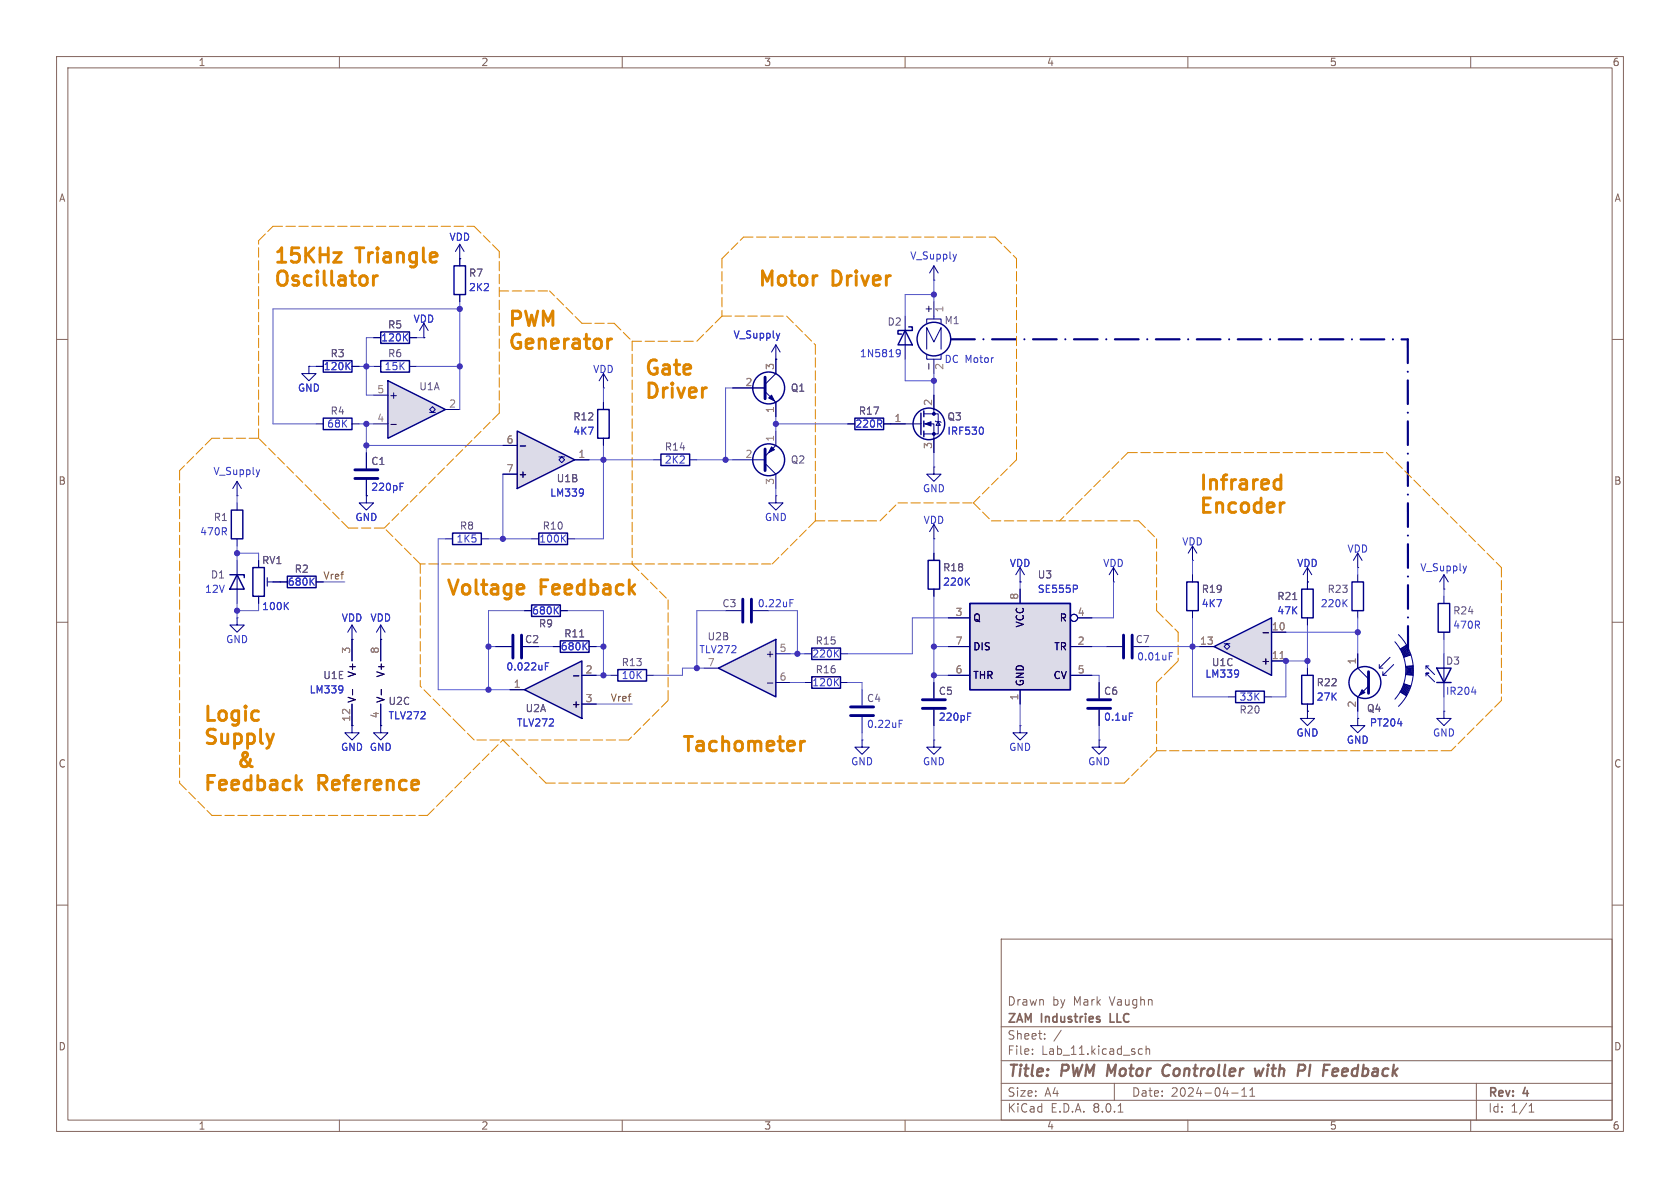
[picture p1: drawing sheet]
<svg xmlns="http://www.w3.org/2000/svg" width="297mm" height="210mm" viewBox="0 0 297 210" stroke-linecap="round" stroke-linejoin="round" font-family="sans-serif">
<g fill="none" stroke="#83655e" stroke-width=".18">
<path d="M10 10h277v190h-277zM12 12h273v186h-273zM60 10v2M110 10v2M160 10v2M210 10v2M260 10v2M10 60h2M285 60h2M10 110h2M285 110h2M10 160h2"/>
<path d="M285 160h2M177 166h108v32h-108zM60 198v2M110 198v2M160 198v2M177 194.5h108M177 191.5h108M177 187.5h108M177 181.5h108M182.5 186.3v.1M182.5 185.5v.1M184.7 183.6v.1"/>
<path d="M184.7 182.8v.1M187.6 182.1l-1.3 2M197 191.5v3M197.7 196.6h.8M201.4 186.3h.6M201.4 185.5h.6M202.6 185.5l.2-.1 .4 .1v.9M202.6 184.9v1.5M210 198v2M217.7 193.2h1.2M219.5 193.8h.9M219.5 192.7l.5-.4v1.5"/>
<path d="M221 193.8h.8M221 192.7l.4-.4v1.5M260 198v2M261 191.5v6.5M270.3 196.6h.9M270.3 195.5l.4-.4v1.5"/>
</g>
<path d="M205.5 189.4a.69 .69 0 0 0 .3 .7 .69 .69 0 0 0 .8 0M206.5 188.2a.88 .88 0 0 0-1 .9M221.8 188.9l.3 1.3 .5-.9 .2 .9 .6-1.3M231.6 188.2l-.2 2M236.5 189l.1 .4-1 .1" fill="none" stroke="#83655e" stroke-width=".4"/>
<path d="M196.3 179.2v1.5h.7" fill="none" stroke="#83655e" stroke-width=".3"/>
<g fill="none" stroke="#000084" stroke-width=".25">
<path d="M67.3 58.7h5.1v2h-5.1zM160 58.4l1.3 2.6h-2.6zM160.7 57.8h.6v.6h-2.6v.7h.7M57.1 63.8h5.1v2h-5.1zM57.1 73.9h5.1v2h-5.1zM67.3 63.8h5.1v2h-5.1zM99.1 113.3h5v2h-5zM109.2 118.4h5.1v2h-5.1zM143.5 114.6h5.1v2h-5.1zM230.1 119.4h2.1v5.1h-2.1zM230.1 104.1h2.1v5.1h-2.1zM239 102.9h2v5.1h-2z"/>
<circle cx="241.3" cy="120.6" r="2.82"/>
</g>
<g fill="none" stroke="#000084" stroke-width=".18">
<path d="M66 59.7h1.3M72.4 59.7h1.3M81.3 45.7h.1M81.3 43.2l-.8 1.3M81.3 43.2v2.5M81.3 43.2l.7 1.3M160 55.9v7.6M54.6 64.8v1.2h1.3l-1.3 1.3-1.3-1.3h1.3M54.6 64.8h.1M55.9 64.8h1.2M55.9 74.9h1.2M62.2 64.8h1.3"/>
<path d="M62.2 74.9h1.3M66 64.8h1.3M72.4 64.8h1.3M210.8 99.1h.1M210.8 96.5l-.7 1.3M210.8 96.5v2.6M210.8 96.5l.8 1.3M240 97.8l-.7 1.3M240 97.8v2.5M240 97.8l.8 1.3M87.6 114.3h2.8M97.8 114.3h1.3"/>
<path d="M104.1 114.3h1.3M107.9 119.4h1.3M114.3 119.4h1.3M142.2 115.6h1.3M148.6 115.6h1.3M180.3 102.9h.1M180.3 100.3l-.7 1.3M180.3 100.3v2.6M180.3 100.3l.8 1.3M231.1 102.9h.1M231.1 100.3v3.8M231.1 109.2v1.3"/>
<path d="M231.1 118.1v1.3M231.1 100.3l-.7 1.3M231.1 100.3l.8 1.3M240 100.3h.1M240 101.6v1.3M240 108v1.2M240 115.6v2.5l1.9 1.9M243.8 118.1h.7M244.5 119.4h.6M245.7 116.2l-1.9 1.9v-.6M246.4 117.5l-1.9 1.9v-.7M255.3 104.1h.1"/>
<path d="M255.3 101.6l-.8 1.3M255.3 101.6v2.5M255.3 101.6l.7 1.3M231.1 124.5v1.2M241.9 121.3l-1.9 1.9v2.5M255.3 125.7v1.3h1.2l-1.2 1.3-1.3-1.3h1.3M255.3 125.7h.1"/>
</g>
<g fill="none" stroke="#353dd0" stroke-width=".18">
<path d="M71.5 59.5l.6 .8M72.1 59l-.8 .7M61.4 64.6l.5 .7M61.9 64.1l-.7 .7M158.6 61.9l.3-.1 .2 .1a.84 .84 0 0 1-.3 1.2h-.2M159.2 62.3l-.3 .3-.3-.1M96.4 117.8h.4M96.4 117.2h.6M103.3 114.2l.5 .7M103.8 113.6l-.7 .7M147.7 115.4l.6 .7M148.3 114.9l-.8 .7"/>
<path d="M237.6 106.5l.6 .8M238.2 106l-.8 .7M259.3 100.1l-.3 .8M247.1 127.9h.8"/>
</g>
<path d="M102.5 112.6h.7M228.5 106h.8" fill="none" stroke="#655885" stroke-width=".18"/>
<path d="M90.7 112.3v4M92.2 112.3v4M241.9 118.7v3.9" fill="none" stroke="#000084" stroke-width=".51"/>
<path d="M240.8 121.9l.5 .5-1 .5z" fill="#000084" stroke="#000084" stroke-width=".18"/>
<path d="M92.7 121.9l10.2-5.1v10.2z" fill="#dcdbe8"/>
<g fill="none" stroke="#000084" stroke-width=".25">
<path d="M80.3 47h2v5.1h-2zM162.8 73v3.8M163.3 72.6v1.1M163.3 74.4v1M163.3 76.2v1M94 106.9h5.1v2.1h-5.1zM209.8 102.9h2v5.1h-2zM92.7 121.9l10.2-5.1v10.2z"/>
<circle cx="135.9" cy="68.6" r="2.82"/>
<circle cx="164.2" cy="74.9" r="2.79"/>
</g>
<g fill="none" stroke="#000084" stroke-width=".18">
<path d="M74.9 59.7h.1M74.9 57.2l-.7 1.2M74.9 57.2v2.5M74.9 57.2l.8 1.2M81.3 45.7v1.3M81.3 52.1v1.2M129.5 68.6h5.8M135.3 69.2l1.9 1.9v2.6M137.2 63.5v2.5l-1.9 1.9M157.5 74.9h5.3M163.3 74.9h1.8v5.1M163.3 73.2h2.6v3.5h-2.6"/>
<path d="M165.1 69.9v3.3M165.4 74.4l.1 .1h.7l.2 .2M165.9 74.5l.3 .7h-.7zM165.1 95.3h.1M165.1 82.6v1.2h1.3l-1.3 1.3-1.3-1.3h1.3M165.1 82.6h.1M165.1 92.7l-.8 1.3M165.1 92.7v2.6M165.1 92.7l.8 1.3M92.7 108h1.3M99.1 108h1.2M102.9 119.4h2.5"/>
<path d="M195.6 114.3h2.8M210.8 101.6v1.3M210.8 108v1.2M90.2 121.9h2.5M102.9 124.5h2.5M152.4 130.8v1.3h1.3l-1.3 1.3-1.3-1.3h1.3M152.4 130.8h.1M165.1 130.8v1.3h1.3l-1.3 1.3-1.3-1.3h1.3M165.1 130.8h.1M180.3 128.3v1.2h1.3l-1.3 1.3-1.2-1.3h1.2M180.3 128.3h.1"/>
</g>
<path d="M101.4 119.5h.9" fill="none" stroke="#15005e" stroke-width=".18"/>
<g fill="#000084" stroke="#000084" stroke-width=".18">
<path d="M163.6 74.9l1-.4v.8z"/>
<path d="M135.9 70.4l.5-.5 .5 1z"/>
<circle cx="165.1" cy="76.7" r=".25"/>
<circle cx="165.1" cy="73.2" r=".25"/>
</g>
<path d="M173.7 75.6l.1 .4-.1 .7M98.2 107.8l.5 .7M98.7 107.3l-.7 .7M206.7 116h.4M206.7 115.4h.6" fill="none" stroke="#353dd0" stroke-width=".18"/>
<path d="M135.3 66.7v3.8M198.6 112.3v4M200.2 112.3v4" fill="none" stroke="#000084" stroke-width=".51"/>
<path d="M171.4 106.7h17.8v15.2h-17.8z" fill="#dcdbe8"/>
<path d="M105.7 72.4h2v5.1h-2zM164.1 99.1h2v5h-2zM171.4 106.7h17.8v15.2h-17.8z" fill="none" stroke="#000084" stroke-width=".25"/>
<g fill="none" stroke="#000084" stroke-width=".18">
<path d="M106.7 68.6h.1M106.7 66v2.6M106.7 71.1v1.3M106.7 77.5v1.2M106.7 66l-.8 1.3M106.7 66l.7 1.3M64.8 87.6v1.3h1.2l-1.2 1.3-1.3-1.3h1.3M64.8 87.6h.1M64.8 80v2.8M64.8 84.8v2.8M137.2 87.6v1.3h1.2l-1.2 1.3-1.3-1.3h1.3M137.2 87.6h.1"/>
<path d="M165.1 97.8v1.3M62.2 113h.1M62.2 110.5l.8 1.3M62.2 110.5v2.5M62.2 110.5l-.7 1.3M67.3 113h.1M67.3 110.5l.8 1.3M67.3 110.5v6.3M67.3 110.5l-.8 1.3M165.1 104.1v1.3M167.6 114.3h3.8M167.6 109.2h3.8"/>
<path d="M167.6 119.4h3.8M180.3 104.1v2.6M189.2 114.3h3.8M189.2 119.4h3.8M190.5 109.2h2.5M196.8 102.9h.1M196.8 100.3l-.7 1.3M196.8 100.3v2.6M196.8 100.3l.8 1.3M67.3 124.5v3.8M180.3 121.9v2.6"/>
<circle cx="189.9" cy="109.2" r=".63"/>
</g>
<path d="M70.7 86h.4M70.7 85.4h.6M170.8 102.7l.6 .7M171.4 102.2l-.7 .7M190.4 103.5l.1 .2-.1 .4" fill="none" stroke="#353dd0" stroke-width=".18"/>
<path d="M62.7 84.6h4.1M62.7 83.1h4.1" fill="none" stroke="#000084" stroke-width=".51"/>
<path d="M67.4 121.9v.9" fill="none" stroke="#15005e" stroke-width=".18"/>
<path d="M214.6 114.3l10.2-5.1v10.2z" fill="#dcdbe8"/>
<path d="M80 94.2h5.1v2.1h-5.1zM95.2 94.2h5.1v2.1h-5.1zM214.6 114.3l10.2-5.1v10.2z" fill="none" stroke="#000084" stroke-width=".25"/>
<g fill="none" stroke="#000084" stroke-width=".18">
<path d="M137.2 63.5h.1M137.2 61l-.8 1.2M137.2 61v2.5M137.2 61l.7 1.2M78.7 95.3h1.3M85.1 95.3h1.3M94 95.3h1.2M100.3 95.3h1.3M62.2 113v3.8M212.1 114.3h2.5M216.4 113.8h.5l-.5 .5 .5 .5 .5-.5-.5-.5h.5M224.8 111.8h2.5"/>
<path d="M224.8 116.8h2.5M62.2 128.3v1.2h1.3l-1.3 1.3-1.2-1.3h1.2M62.2 128.3h.1M62.2 124.5v3.8M194.3 130.8v1.3h1.3l-1.3 1.3-1.3-1.3h1.3M194.3 130.8h.1"/>
</g>
<path d="M223.3 111.9h1M62.3 121.9v.9" fill="none" stroke="#15005e" stroke-width=".18"/>
<path d="M226.3 116.4h.7" fill="none" stroke="#848484" stroke-width=".18"/>
<path d="M137.8 58.9l-.3 .9M99.5 95.1l.5 .7M100 94.6l-.7 .7M218.9 118.6v.8M219 119l-.1 .1M60.5 121.4v.8M60.6 121.8l-.1 .1" fill="none" stroke="#353dd0" stroke-width=".18"/>
<path d="M91.4 76.2l10.2 5.1-10.2 5.1z" fill="#dcdbe8"/>
<g fill="none" stroke="#000084" stroke-width=".25">
<path d="M91.4 76.2l10.2 5.1-10.2 5.1zM44.7 100.3h2v5.1h-2zM50.8 101.9h5.1v2h-5.1zM254 118.1h2.5l-1.2 2.6zM254.3 106.7h2v5.1h-2zM254 120.7h2.5"/>
<circle cx="135.9" cy="81.3" r="2.82"/>
</g>
<g fill="none" stroke="#000084" stroke-width=".18">
<path d="M88.9 78.7h2.5M137.2 76.2v2.5l-1.9 1.9M45.7 99.1v1.2M88.9 83.8h2.5M98.8 80.8h.5l-.5 .5 .5 .5 .5-.5-.5-.5h.5M101.6 81.3h2.5M129.5 81.3h5.8M135.3 81.9l1.9 1.9v2.6M45.7 105.4v1.3M47.2 102.1v1.5M47.2 102.9h3.6M55.9 102.9h1.2"/>
<path d="M252.1 119.5v-.5h.5h-.5l1.5 1.5M252.1 117.7v.5M252.6 117.7h-.5l1.5 1.6M255.3 105.4v1.3M255.3 111.8v1.2M255.3 115.6v7.6M67.3 128.3v1.2h1.3l-1.3 1.3-1.3-1.3h1.3M67.3 128.3h.1M152.4 121.9v2.8M152.4 126.7v2.8M165.1 120.7v2.7M165.1 125.5v2.8"/>
<path d="M194.3 120.7v2.7M194.3 125.5v2.8"/>
</g>
<path d="M92 78.8h.9" fill="none" stroke="#15005e" stroke-width=".18"/>
<path d="M103.1 86.6v.8M103.1 87v.1M50.5 107l.5 .8M51 106.5l-.7 .7M55 102.7l.5 .7M55.5 102.2l-.7 .7M159 127.9h.4M159 127.3h.6M171.1 126.1h.6M171.1 126.7h.4M199.7 126.1h.6M260.2 122.3h.8" fill="none" stroke="#353dd0" stroke-width=".18"/>
<path d="M135.3 79.4v3.8M150.4 126.5h4M150.4 125h4M163.1 125.2h4M163.1 123.7h4M192.3 125.2h4M192.3 123.7h4" fill="none" stroke="#000084" stroke-width=".51"/>
<path d="M136.4 79l.5 .5-1 .5z" fill="#000084" stroke="#000084" stroke-width=".18"/>
<path d="M127 118.1l10.2-5.1v10.2z" fill="#dcdbe8"/>
<g fill="none" stroke="#000084" stroke-width=".25">
<path d="M151.1 73.9h5.1v2h-5.1zM40.9 90.2h2v5.1h-2zM116.8 80.3h5.1v2h-5.1zM40.6 101.6h2.6v.5M41.9 101.6l1.3 2.5h-2.6zM127 118.1l10.2-5.1v10.2zM143.5 119.6h5.1v2.1h-5.1z"/>
<circle cx="165.1" cy="59.9" r="2.97"/>
</g>
<g fill="none" stroke="#000084" stroke-width=".18">
<path d="M163.8 57.2v-.8h2.6v.8M165.1 49.5h.1M165.1 47v2.5M165.1 53.3v3.1M165.1 47l-.8 1.3M165.1 47l.8 1.3M149.9 74.9h1.2M156.2 74.9h1.3M163.8 62.7v.8h2.6v-.8M163.8 61.7v-3.8l1.3 2.6 1.3-2.6v3.8M165.1 63.5v2.5M41.9 87.6h.1"/>
<path d="M41.9 85.1l-.8 1.3M41.9 85.1v2.5M41.9 88.9v1.3M41.9 95.3v1.2M41.9 99.1v7.6M41.9 85.1l.8 1.3M115.6 81.3h1.2M121.9 81.3h1.3M41.9 109.2v1.3h-1.3l1.3 1.3 1.3-1.3h-1.3M41.9 109.2h.1M124.5 118.1h2.5M128.3 108h2.8"/>
<path d="M133.1 108h2.8M137.2 115.6h2.5M137.2 120.7h2.5M142.2 120.7h1.3M148.6 120.7h1.3M231.1 125.7v1.3h1.3l-1.3 1.3-1.2-1.3h1.2M231.1 125.7h.1M240 127v1.3h1.3l-1.3 1.2-1.2-1.2h1.2M240 127h.1"/>
</g>
<path d="M164.2 64.3v1M135.7 120.7h.9" fill="none" stroke="#15005e" stroke-width=".18"/>
<path d="M169.1 44.9l-.3 .9M45.9 83l-.3 .9M139.7 106.6h.4M139.7 106h.6M148.3 120l-.8 .7M147.7 120.5l.6 .7" fill="none" stroke="#353dd0" stroke-width=".18"/>
<path d="M131.3 105.9v4.1M132.8 105.9v4.1" fill="none" stroke="#000084" stroke-width=".51"/>
<path d="M68.6 67.3l10.1 5.1-10.1 5.1z" fill="#dcdbe8"/>
<path d="M68.6 67.3l10.1 5.1-10.1 5.1zM218.4 122.2h5.1v2h-5.1z" fill="none" stroke="#000084" stroke-width=".25"/>
<g fill="none" stroke="#000084" stroke-width=".18">
<path d="M66 59.7h1.3M72.4 59.7h1.3M74.9 59.7h.1M81.3 45.7h.1M81.3 45.7v1.3M81.3 52.1v1.2M54.6 64.8h.1M55.9 64.8h1.2M62.2 64.8h1.3M66 74.9h2.6M66 69.9h2.6M75.9 72.9h.6l-.6-.5 .6-.5 .5 .5-.5 .5h.5"/>
<path d="M78.7 72.4h2.6M88.9 78.7h2.5M106.7 71.1v1.3M106.7 77.5v1.2M129.5 68.6h5.8M137.2 63.5h.1M137.2 63.5v2.5M137.2 71.1v2.6M149.9 74.9h1.2M156.2 74.9h3.8M165.1 69.9v2.5M165.1 77.5v2.5"/>
<path d="M45.7 99.1v1.2M64.8 87.6h.1M64.8 80v2.8M64.8 84.8v2.8M88.9 83.8h2.5M101.6 81.3h2.5M165.1 97.8v1.3M45.7 105.4v1.3M48.3 102.9h2.5M55.9 102.9h1.2M62.2 113h.1M62.2 113v3.8"/>
<path d="M67.3 113h.1M67.3 113v3.8M87.6 114.3h2.8M92.7 108h1.3M97.8 114.3h1.3M99.1 108h1.2M102.9 119.4h2.5M104.1 114.3h1.3M165.1 104.1v1.3M167.6 114.3h3.8M167.6 119.4h3.8M167.6 109.2h3.8"/>
<path d="M180.3 102.9h.1M180.3 104.1v2.6M189.2 114.3h3.8M189.2 119.4h3.8M190.5 109.2h2.5M210.8 101.6v1.3M210.8 108v1.2M212.1 114.3h2.5M224.8 111.8h2.5M224.8 116.8h2.5M231.1 102.9h.1M231.1 102.9v1.2"/>
<path d="M231.1 109.2v1.3M231.1 118.1v1.3M240 115.6v2.5M246.6 113.4a7.6 7.6 0 0 1 0 10.2M247.2 112.2a9 9 0 0 1 0 12.7M247.6 114.7l.7 1.4M247.7 114.7l.6 1.4M247.8 114.6l.6 1.5M247.9 114.5l.6 1.5M248 114.4l.6 1.6M248.1 114.4l.7 1.6M248.2 114.3l.7 1.6"/>
<path d="M248.3 114.3l.7 1.6M248.4 114.2l.7 1.6M248.5 119.3l1.3 .1M248.5 117.9l1.3-.1v1.5l-1.2-.1v-1.2l1.1-.1v1.3l-1-.1v-1h.9l-.1 .9h-.7l.1-.8h.6l-.1 .7h-.5l.1-.6h.4l-.1 .5h-.3l.1-.5 .2 .1v.3h-.2l.1-.2h-.1M248.6 114.1l-.1 .1 .7 1.6M248.6 114.2l.8 1.6M248.6 114h.1M248.7 114l-1.2 .7M249.4 115.8l-1.2 .4M249.8 117.7l-1.3 .1M62.2 128.3h.1M62.2 124.5v3.8"/>
<path d="M67.3 128.3h.1M67.3 124.5v3.8M90.2 121.9h2.5M102.9 124.5h2.5M165.1 120.7v2.7M165.1 125.5v2.8M180.3 121.9v2.6M194.3 120.7v2.7M194.3 125.5v2.8M217.2 123.2h1.2M223.5 123.2h1.3M231.1 125.7h.1"/>
<path d="M231.1 124.5v1.2M240 127h.1M240 123.2v2.5M247.5 122.3l1.1 .7M248.2 120.9l1.2 .4M248.3 120.9l-.7 1.5M248.3 120.9l-.6 1.5M248.4 121l-.6 1.5M248.5 121l-.6 1.5M248.6 121.1l-.6 1.5M248.8 121.1l-.7 1.5M248.9 121.1l-.7 1.6"/>
<path d="M249 121.2l-.7 1.6M249.1 121.2l-.7 1.6M249.2 121.2l-.7 1.6 .1 .1M249.4 121.3l-.8 1.6"/>
<circle cx="189.9" cy="109.2" r=".63"/>
</g>
<path d="M69.1 75h1M92 78.8h.9M101.4 119.5h.9M223.3 111.9h1M62.3 121.9v.9M67.4 121.9v.9" fill="none" stroke="#15005e" stroke-width=".18"/>
<path d="M59 44.7h1.3l-1.3 1.7h1.3M66 48.7v1.7M108.1 59.9l-.4 .1M225.7 84.8l.7 .1M226.4 83.9v2.6M226.4 86.4l-.7 .1M43 134l.9 1M43.5 133.8l-.7 .5a.69 .69 0 0 0-.1 1 .69 .69 0 0 0 .9 .1M142.3 131a.65 .65 0 0 0-.8 .5" fill="none" stroke="#dd8500" stroke-width=".51"/>
<g fill="none" stroke="#dd8500" stroke-width=".18" stroke-dasharray="1.7 .6">
<path d="M45.7 42.5l2.6-2.5M48.3 40h35.5M88.3 51.4h8.9M88.3 44.5l-4.5-4.5M102.9 57.2h5.7M102.9 57.2l-5.7-5.8M108.6 57.2l3.2 3.1M127.6 45.7l3.8-3.8M127.6 45.7v10.2M127.6 55.9h11.5M131.4 41.9h44.5M139.1 55.9l5 5.1"/>
<path d="M175.9 41.9l3.8 3.8M179.7 45.7v35.6M37.5 77.5l-5.8 5.7M45.7 77.5h-8.2M45.7 77.5v-35M88.3 73v-28.5M88.3 73l-20.4 20.3M111.8 60.3v39.4M111.8 60.3h11.4M123.2 60.3l4.4-4.4M144.1 61v31.1M31.7 83.2v55.2"/>
<path d="M61.6 93.3h6.3M61.6 93.3l-15.9-15.8M74.3 99.7v21.6M74.3 99.7l-6.4-6.4M111.8 99.7l6.3 6.3M111.8 99.7h24.7M111.8 99.7h-37.5M144.1 92.1h11.5M144.1 92.1l-7.6 7.6M155.6 92.1l3.1-3.2M158.7 88.9h13.4M172.1 88.9l3.2 3.2"/>
<path d="M175.3 92.1h26M179.7 81.3l-7.6 7.6M199.4 80h45.7M199.4 80l-12.1 12.1M201.3 92.1l3.2 3.2M204.5 95.3v12.7M245.1 80l20.3 20.3M118.1 106v17.8M204.5 108l3.8 3.8M207 118.1l1.3-1.3M207 118.1l-2.5 2.6M208.3 111.8v5"/>
<path d="M265.4 100.3v23.5M31.7 138.4l5.8 5.7M79.4 126.4l-5.1-5.1M81.3 128.3l-1.9-1.9M83.8 130.8l-2.5-2.5M96.5 138.4l-7.6-7.6M111.1 130.8h-27.3M118.1 123.8l-7 7M198.8 138.4h-102.3M204.5 132.7h52M204.5 132.7l-5.7 5.7M204.5 120.7v12"/>
<path d="M265.4 123.8l-8.9 8.9M37.5 144.1h38.1M75.6 144.1l13.3-13.3"/>
</g>
<path d="M168.1 60h80.8M248.9 60v55.6" fill="none" stroke="#000084" stroke-width=".38" stroke-dasharray="4.2 1.5 0 1.5"/>
<g fill="none" stroke="#5256d0" stroke-width=".18">
<path d="M66 59.7h-1.2v10.2h1.2M73.7 59.7h1.2M81.3 54.6h-33v20.3h7.6M81.3 53.3v19.1M165.1 49.5v3.8M165.1 52.1h-5.1v3.8M54.6 64.8h1.3M63.5 74.9h2.5M63.5 64.8h2.5M64.8 78.7h24.1M64.8 74.9v5.1M73.7 64.8h7.6"/>
<path d="M106.7 68.6v2.5M106.7 78.7v16.6h-5.1M129.5 68.6h-1.2v12.7M137.2 74.9h12.7M137.2 73.7v2.5M160 63.5v3.8h5.1M165.1 66v3.9M41.9 87.6v1.3M41.9 96.5v2.6M41.9 97.8h3.8v1.3M78.7 95.3h-1.2v26.6h12.7M86.4 95.3h7.6"/>
<path d="M88.9 83.8v11.5M104.1 81.3h11.5M123.2 81.3h6.3M137.2 86.4v1.2M165.1 80v2.6M165.1 95.3v2.5M210.8 99.1v2.5M41.9 106.7v2.5M45.7 106.7v1.3h-3.8M57.1 102.9h3.9M86.4 114.3h1.2M92.7 108h-6.3v13.9"/>
<path d="M95.2 114.3h2.6M100.3 108h6.4v11.4M105.4 119.4h2.5M105.4 114.3h1.3M124.5 118.1h-3.9v1.3h-5M128.3 108h-5.1v10.1M135.9 108h5.1v7.6M139.7 115.6h2.5M165.1 119.4h2.5M165.1 114.3h2.5M165.1 105.4v15.3M167.6 109.2h-6.3v6.4h-11.4"/>
<path d="M180.3 102.9v1.2M193 119.4h1.3v1.3M193 114.3h2.6M196.8 102.9v6.3h-3.8M203.2 114.3h8.9M210.8 109.2v14h6.4M227.3 111.8h12.7M231.1 110.5v7.6M231.1 116.8h-3.8v6.4h-2.5M240 100.3v1.3M240 109.2v6.4M255.3 104.1v1.3"/>
<path d="M255.3 113v2.6M105.4 124.5h6.4M139.7 120.7h2.5M149.9 120.7h2.5v1.2M152.4 129.5v1.3M165.1 128.3v2.5M180.3 124.5v3.8M194.3 128.3v2.5M240 125.7v1.3M255.3 123.2v2.5"/>
</g>
<g fill="none" stroke="#353dd0" stroke-width=".18">
<path d="M71.5 59.5l.6 .8M72.1 59l-.8 .7M137.8 58.9l-.3 .9M61.4 64.6l.5 .7M61.9 64.1l-.7 .7M173.7 75.6l.1 .4-.1 .7M70.7 86h.4M70.7 85.4h.6M103.1 86.6v.8M103.1 87v.1M50.5 107l.5 .8M51 106.5l-.7 .7"/>
<path d="M55 102.7l.5 .7M55.5 102.2l-.7 .7M96.4 117.8h.4M96.4 117.2h.6M98.2 107.8l.5 .7M98.7 107.3l-.7 .7M103.3 114.2l.5 .7M103.8 113.6l-.7 .7M170.8 102.7l.6 .7M171.4 102.2l-.7 .7M190.4 103.5l.1 .2-.1 .4M218.9 118.6v.8"/>
<path d="M219 119l-.1 .1M60.5 121.4v.8M60.6 121.8l-.1 .1M171.1 126.7h.4M171.1 126.1h.6M199.7 126.1h.6M247.1 127.9h.8"/>
</g>
<path d="M102.5 112.6h.7M228.5 106h.8" fill="none" stroke="#655885" stroke-width=".18"/>
<path d="M226.3 116.4h.7" fill="none" stroke="#848484" stroke-width=".18"/>
<g fill="#4026c4" stroke="#4026c4" stroke-width=".18">
<circle cx="86.4" cy="114.3" r=".46"/>
<circle cx="106.7" cy="114.3" r=".46"/>
<circle cx="86.4" cy="121.9" r=".46"/>
<circle cx="106.7" cy="119.4" r=".46"/>
<circle cx="123.2" cy="118.1" r=".46"/>
<circle cx="64.8" cy="78.7" r=".46"/>
<circle cx="41.9" cy="97.8" r=".46"/>
<circle cx="41.9" cy="108" r=".46"/>
<circle cx="64.8" cy="74.9" r=".46"/>
<circle cx="81.3" cy="54.6" r=".46"/>
<circle cx="81.3" cy="64.8" r=".46"/>
<circle cx="64.8" cy="64.8" r=".46"/>
<circle cx="106.7" cy="81.3" r=".46"/>
<circle cx="88.9" cy="95.3" r=".46"/>
<circle cx="128.3" cy="81.3" r=".46"/>
<circle cx="165.1" cy="52.1" r=".46"/>
<circle cx="165.1" cy="67.3" r=".46"/>
<circle cx="137.2" cy="74.9" r=".46"/>
<circle cx="141" cy="115.6" r=".46"/>
<circle cx="165.1" cy="119.4" r=".46"/>
<circle cx="165.1" cy="114.3" r=".46"/>
<circle cx="210.8" cy="114.3" r=".46"/>
<circle cx="240" cy="111.8" r=".46"/>
<circle cx="227.3" cy="116.8" r=".46"/>
<circle cx="231.1" cy="116.8" r=".46"/>
</g>
<g font-size="3.5" fill="#dd8500">
<text x="48.3" y="47.2">15KHz</text>
<text x="63.3" y="47.2">Triangle</text>
<text x="48.3" y="51.3">Oscillator</text>
<text x="133.9" y="51.3">Motor</text>
<text x="147.3" y="51.3">Driver</text>
<text x="89.7" y="58.4">PWM</text>
<text x="89.7" y="62.5">Generator</text>
<text x="113.8" y="67">Gate</text>
<text x="113.8" y="71.1">Driver</text>
<text x="211.8" y="87.4">Infrared</text>
<text x="211.8" y="91.5">Encoder</text>
<text x="78.7" y="105.9">Voltage</text>
<text x="95.7" y="105.9">Feedback</text>
<text x="35.8" y="128.2">Logic</text>
<text x="35.8" y="132.3">Supply</text>
<text x="44.7" y="136.4">&amp;</text>
<text x="120.4" y="133.6">Tachometer</text>
<text x="35.8" y="140.5">Feedback</text>
<text x="56.4" y="140.5">Reference</text>
</g>
<g font-size="2.8" fill="#83655e">
<text x="178" y="190.9">Title:</text>
<text x="187.7" y="190.9">PWM Motor</text>
<text x="207.2" y="190.9">Controller</text>
<text x="224.3" y="190.9">with</text>
<text x="232.7" y="190.9">PI</text>
<text x="237.9" y="190.9">Feedback</text>
</g>
<g font-size="2.1" fill="#83655e">
<text x="178" y="178">Drawn</text>
<text x="186" y="178">by</text>
<text x="189.8" y="178">Mark</text>
<text x="196.3" y="178">Vaughn</text>
<text x="178" y="184">Sheet:</text>
<text x="178" y="181.2">ZAM</text>
<text x="184.2" y="181.2">Industries</text>
<text x="196.9" y="181.2">LLC</text>
<text x="178" y="186.7">File:</text>
<text x="184.1" y="186.7">Lab_11.kicad_sch</text>
<text x="178" y="196.9">KiCad</text>
<text x="178" y="194.1">Size:</text>
<text x="184.7" y="194.1">A4</text>
<text x="185.7" y="196.9">E.D.A.</text>
<text x="193.3" y="196.9">8.0.1</text>
<text x="200" y="194.1">Date:</text>
<text x="207" y="194.1">2024-04-11</text>
<text x="263" y="194.3">Rev:</text>
<text x="263" y="196.9">Id:</text>
<text x="267.1" y="196.9">1/1</text>
<text x="269.4" y="194.3">4</text>
</g>
<g font-size="1.8" fill="#83655e">
<text x="35" y="11.9">1</text>
<text x="85" y="11.9">2</text>
<text x="135" y="11.9">3</text>
<text x="185" y="11.9">4</text>
<text x="235" y="11.9">5</text>
<text x="285" y="11.9">6</text>
<text x="10.3" y="35.9">A</text>
<text x="285.3" y="35.9">A</text>
<text x="10.3" y="85.9">B</text>
<text x="285.3" y="85.9">B</text>
<text x="10.3" y="135.9">C</text>
<text x="285.3" y="135.9">C</text>
<text x="10.3" y="185.9">D</text>
<text x="285.3" y="185.9">D</text>
<text x="35" y="199.9">1</text>
<text x="85" y="199.9">2</text>
<text x="135" y="199.9">3</text>
<text x="185" y="199.9">4</text>
<text x="235" y="199.9">5</text>
<text x="285" y="199.9">6</text>
</g>
<g font-size="1.8" fill="#353dd0">
<text x="79.4" y="42.8">VDD</text>
<text x="160.8" y="46.1">V_Supply</text>
<text x="82.8" y="51.7">2K2</text>
<text x="73" y="57.3">VDD</text>
<text x="57.1" y="65.6">120K</text>
<text x="67.3" y="60.6">120K</text>
<text x="67.9" y="65.6">15K</text>
<text x="129.6" y="60">V_Supply</text>
<text x="151.9" y="63.3">1N5819</text>
<text x="166.9" y="64.4">DC Motor</text>
<text x="167.1" y="65.5" transform="rotate(-90 167.1 65.5)">2</text>
<text x="52.6" y="69.4">GND</text>
<text x="104.8" y="66.1">VDD</text>
<text x="57.7" y="75.8">68K</text>
<text x="101.3" y="77.1">4K7</text>
<text x="151.1" y="75.8">220R</text>
<text x="167.4" y="77.1">IRF530</text>
<text x="117.4" y="82.1">2K2</text>
<text x="37.6" y="84.2">V_Supply</text>
<text x="65.5" y="87">220pF</text>
<text x="97.2" y="88">LM339</text>
<text x="163.1" y="87.2">GND</text>
<text x="35.3" y="94.8">470R</text>
<text x="62.7" y="92.3">GND</text>
<text x="135.1" y="92.3">GND</text>
<text x="163.2" y="92.8">VDD</text>
<text x="80.6" y="96.1">1K5</text>
<text x="95.2" y="96.1">100K</text>
<text x="178.4" y="100.4">VDD</text>
<text x="194.9" y="100.4">VDD</text>
<text x="208.9" y="96.6">VDD</text>
<text x="229.2" y="100.4">VDD</text>
<text x="238.1" y="97.9">VDD</text>
<text x="251" y="101.2">V_Supply</text>
<text x="36.2" y="105">12V</text>
<text x="50.8" y="103.7">680K</text>
<text x="133.9" y="107.5">0.22uF</text>
<text x="166.6" y="103.7">220K</text>
<text x="183.4" y="105">SE555P</text>
<text x="212.4" y="107.5">4K7</text>
<text x="233.4" y="107.5">220K</text>
<text x="39.9" y="113.9">GND</text>
<text x="46.2" y="108.1">100K</text>
<text x="60.3" y="110.1">VDD</text>
<text x="65.4" y="110.1">VDD</text>
<text x="94" y="108.8">680K</text>
<text x="225.7" y="108.8">47K</text>
<text x="256.8" y="111.4">470R</text>
<text x="89.4" y="118.7">0.022uF</text>
<text x="99" y="115.2">680K</text>
<text x="123.5" y="115.7">TLV272</text>
<text x="143.5" y="116.4">220K</text>
<text x="200.9" y="116.9">0.01uF</text>
<text x="213" y="120">LM339</text>
<text x="214.1" y="118">U1C</text>
<text x="54.6" y="122.8">LM339</text>
<text x="109.8" y="120.2">10K</text>
<text x="143.5" y="121.5">120K</text>
<text x="219" y="124.1">33K</text>
<text x="232.7" y="124.1">27K</text>
<text x="255.5" y="123">IR204</text>
<text x="68.6" y="127.4">TLV272</text>
<text x="91.3" y="128.6">TLV272</text>
<text x="153.2" y="128.9">0.22uF</text>
<text x="165.9" y="127.6">220pF</text>
<text x="195.1" y="127.6">0.1uF</text>
<text x="229.1" y="130.4">GND</text>
<text x="238" y="131.7">GND</text>
<text x="242.1" y="128.6">PT204</text>
<text x="253.2" y="130.4">GND</text>
<text x="60.2" y="132.9">GND GND</text>
<text x="150.4" y="135.5">GND</text>
<text x="163.1" y="135.5">GND</text>
<text x="178.3" y="132.9">GND</text>
<text x="192.3" y="135.5">GND</text>
</g>
<g font-size="1.8" fill="#655885">
<text x="82.8" y="49.1">R7</text>
<text x="68.5" y="58.3">R5</text>
<text x="156.8" y="57.8">D2</text>
<text x="166.9" y="57.5">M1</text>
<text x="58.3" y="63.3">R3</text>
<text x="68.5" y="63.3">R6</text>
<text x="74" y="69.2">U1A</text>
<text x="139.7" y="69.4">Q1</text>
<text x="58.3" y="73.5">R4</text>
<text x="101.3" y="74.5">R12</text>
<text x="151.7" y="73.5">R17</text>
<text x="167.4" y="74.5">Q3</text>
<text x="65.5" y="82.4">C1</text>
<text x="117.4" y="79.9">R14</text>
<text x="139.7" y="82.1">Q2</text>
<text x="98.3" y="85.4">U1B</text>
<text x="37.7" y="92.3">R1</text>
<text x="81.2" y="93.8">R8</text>
<text x="95.8" y="93.8">R10</text>
<text x="46.2" y="99.9">RV1</text>
<text x="52" y="101.4">R2</text>
<text x="166.6" y="101.2">R18</text>
<text x="37.2" y="102.5">D1</text>
<text x="127.6" y="107.5">C3</text>
<text x="183.4" y="102.5">U3</text>
<text x="212.4" y="105">R19</text>
<text x="225.7" y="106.3">R21</text>
<text x="234.6" y="105">R23</text>
<text x="95.2" y="111.1">R9</text>
<text x="99.7" y="112.9">R11</text>
<text x="125" y="113.4">U2B</text>
<text x="200.7" y="113.9">C7</text>
<text x="256.8" y="108.8">R24</text>
<text x="109.8" y="118">R13</text>
<text x="144.1" y="114.1">R15</text>
<text x="144.1" y="119.2">R16</text>
<text x="255.5" y="117.7">D3</text>
<text x="57.1" y="120.2">U1E</text>
<text x="68.6" y="124.8">U2C</text>
<text x="153.2" y="124.3">C4</text>
<text x="165.9" y="123">C5</text>
<text x="195.1" y="123">C6</text>
<text x="232.7" y="121.5">R22</text>
<text x="92.8" y="126.1">U2A</text>
<text x="219" y="126.3">R20</text>
<text x="241.6" y="126.1">Q4</text>
</g>
<g font-size="1.8" fill="#15005e">
<text x="164.8" y="55.5" transform="rotate(-90 164.8 55.5)">+</text>
<text x="68.7" y="70.7">+</text>
<text x="91.6" y="84.7">+</text>
<text x="172" y="110.1">Q</text>
<text x="181.2" y="111" transform="rotate(-90 181.2 111)">VCC</text>
<text x="187.2" y="110.1">R</text>
<text x="63.1" y="119.8" transform="rotate(-90 63.1 119.8)">V+</text>
<text x="68.2" y="119.8" transform="rotate(-90 68.2 119.8)">V+</text>
<text x="135.3" y="116.4">+</text>
<text x="172" y="115.2">DIS</text>
<text x="186.3" y="115.2">TR</text>
<text x="222.9" y="117.7">+</text>
<text x="63.1" y="124.3" transform="rotate(-90 63.1 124.3)">V-</text>
<text x="68.2" y="124.3" transform="rotate(-90 68.2 124.3)">V-</text>
<text x="101" y="125.3">+</text>
<text x="172" y="120.2">THR</text>
<text x="181.2" y="121.4" transform="rotate(-90 181.2 121.4)">GND</text>
<text x="186.2" y="120.2">CV</text>
</g>
<g font-size="1.8" fill="#848484">
<text x="167.1" y="55.3" transform="rotate(-90 167.1 55.3)">1</text>
<text x="136.9" y="65.5" transform="rotate(-90 136.9 65.5)">3</text>
<text x="66.6" y="69.6">5</text>
<text x="131.7" y="68.3">2</text>
<text x="164.8" y="71.8" transform="rotate(-90 164.8 71.8)">2</text>
<text x="66.6" y="74.7">4</text>
<text x="79.3" y="72.1">2</text>
<text x="136.9" y="73.1" transform="rotate(-90 136.9 73.1)">1</text>
<text x="158" y="74.7">1</text>
<text x="89.5" y="78.5">6</text>
<text x="89.5" y="83.6">7</text>
<text x="102.2" y="81">1</text>
<text x="131.7" y="81">2</text>
<text x="136.9" y="78.2" transform="rotate(-90 136.9 78.2)">1</text>
<text x="164.8" y="79.4" transform="rotate(-90 164.8 79.4)">3</text>
<text x="136.9" y="85.8" transform="rotate(-90 136.9 85.8)">3</text>
<text x="180.1" y="106.1" transform="rotate(-90 180.1 106.1)">8</text>
<text x="168.8" y="109">3</text>
<text x="190.4" y="109">4</text>
<text x="224.7" y="111.5">10</text>
<text x="62" y="115.6" transform="rotate(-90 62 115.6)">3</text>
<text x="67.1" y="115.6" transform="rotate(-90 67.1 115.6)">8</text>
<text x="103.4" y="119.1">2</text>
<text x="125" y="117.9">7</text>
<text x="137.7" y="115.3">5</text>
<text x="168.8" y="119.1">6</text>
<text x="168.8" y="114">7</text>
<text x="190.4" y="114">2</text>
<text x="190.4" y="119.1">5</text>
<text x="212" y="114">13</text>
<text x="224.7" y="116.6">11</text>
<text x="239.8" y="117.5" transform="rotate(-90 239.8 117.5)">1</text>
<text x="90.7" y="121.7">1</text>
<text x="103.4" y="124.2">3</text>
<text x="137.7" y="120.4">6</text>
<text x="180.1" y="123.9" transform="rotate(-90 180.1 123.9)">1</text>
<text x="239.8" y="125.2" transform="rotate(-90 239.8 125.2)">2</text>
<text x="62" y="127.7" transform="rotate(-90 62 127.7)">12</text>
<text x="67.1" y="127.1" transform="rotate(-90 67.1 127.1)">4</text>
</g>
<g font-size="1.8" fill="#b42d25">
<text x="57.1" y="102.5">Vref</text>
<text x="107.9" y="124.1">Vref</text>
</g>
<text font-size="1.8" fill="#000084" x="92.7" y="113.9">C2</text>
</svg>
